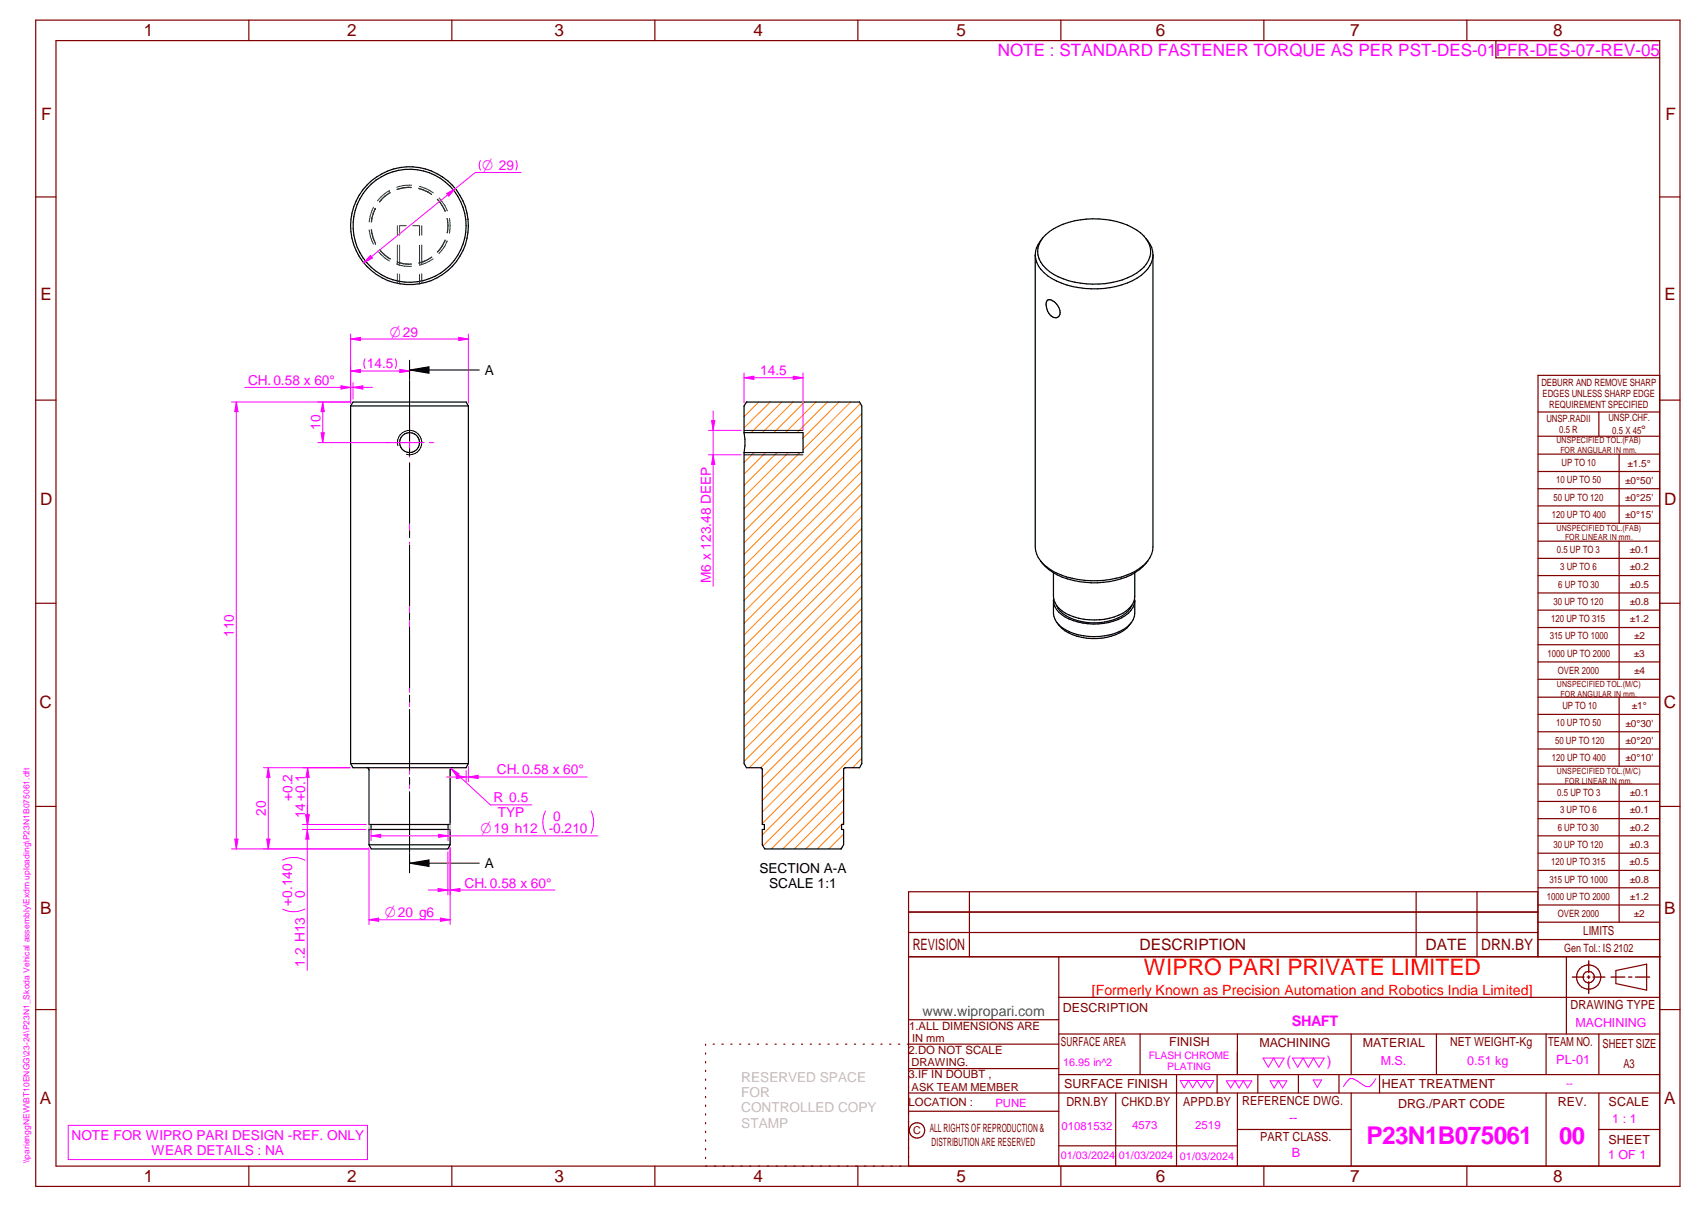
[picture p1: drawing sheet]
<svg xmlns="http://www.w3.org/2000/svg" width="420mm" height="297mm" viewBox="0 0 420 297" stroke-linecap="round" stroke-linejoin="round" font-family="sans-serif">
<g fill="none" stroke="#800000" stroke-width=".3">
<path d="M8.8 5h405v287h-405zM13.8 10h395v277h-395zM61.3 5v5M111.3 5v5M161.3 5v5M211.3 5v5M261.3 5v5M311.3 5v5M361.3 5v5M368.4 10v4.2h40.4M8.8 48.5h5M408.8 48.5h5"/>
<path d="M8.8 98.5h5M408.8 92.4h-30v143.1M408.8 98.5h5M378.8 101.4h30M378.8 107.4h30M378.8 111.8h30M378.8 116h30M393.8 101.4v6M398.8 111.8v17M378.8 120.3h30M378.8 124.5h30M378.8 128.8h30"/>
<path d="M378.8 133.2h30M378.8 137.4h30M398.8 133.2v34M8.8 148.5h5M378.8 141.6h30M378.8 145.9h30M378.8 150.2h30M378.8 154.4h30M378.8 158.7h30M408.8 148.5h5M378.8 162.9h30M378.8 167.2h30"/>
<path d="M378.8 171.6h30M378.8 175.8h30M398.8 171.6v17M8.8 198.5h5M378.8 180.1h30M378.8 184.3h30M378.8 188.6h30M378.8 193h30M378.8 197.2h30M398.8 193v33.9M408.8 198.5h5M238.7 219.5v16"/>
<path d="M348.8 219.5v16M363.8 219.5v16M378.8 201.5h30M378.8 205.7h30M378.8 210h30M378.8 214.2h30M378.8 218.5h30M223.8 235.5h185.2M223.8 229.5h154.9M223.8 224.5h154.9M260.8 235.5v51.5M378.7 235.5v-16h-154.9v67.5"/>
<path d="M378.8 222.7h30M378.8 226.9h30M378.8 231.2h30M385.8 235.5v19M398 238.8l7.5-1.5v6.4l-7.5-1.6zM8.8 248.5h5M173.8 257v.3M173.8 259.1v.3M175.6 257h.3M177.8 257h.3M180 257h.3M182.1 257h.3"/>
<path d="M184.4 257h.2M186.5 257h.3M188.7 257h.3M190.9 257h.3M193 257h.3M195.2 257h.3M197.4 257h.3M199.5 257h.3M201.7 257h.3M203.9 257h.3M206.1 257h.3M208.2 257h.4"/>
<path d="M210.4 257h.3M212.6 257h.3M214.7 257h.4M216.9 257h.3M219.1 257h.3M221.3 257h.3M223.8 251h37M260.8 257h-37.3M260.8 245.4h148M260.8 254.5h148M280.8 254.5v10M304.7 254.5v10"/>
<path d="M332.8 254.5v10M353.8 254.5v10M380.8 254.5v10M393.8 254.5v10M408.8 248.5h5M173.8 261.2v.4M173.8 263.4v.3M173.8 265.6v.3M173.8 267.7v.3M173.8 269.8v.3M173.8 271.9v.4M173.8 274.1v.3"/>
<path d="M173.8 276.3v.3M173.8 278.4v.3M223.8 269h185M223.8 263h37M223.8 273.5h37M260.8 264.5h148M274.8 269v18M289.8 264.5v22.5M299.8 264.5v4.5M304.7 278h28.1M304.7 269v18M309.8 264.5v4.5"/>
<path d="M319.8 264.5v4.5M329.8 264.5v4.5M332.8 269v18M339.8 264.5v4.5M380.8 269v18M393.8 269v18M393.8 278h15M61.3 287v5M111.3 287v5M161.3 287v5M173.8 280.5v.3M173.8 282.7v.3"/>
<path d="M173.8 284.8v.3M211.3 287v5M260.8 282h43.9M261.3 287v5M311.3 287v5M361.3 287v5"/>
<circle cx="391.3" cy="240.5" r="2.99"/>
<circle cx="391.3" cy="240.5" r="1.41"/>
<circle cx="225.9" cy="278.2" r="1.89"/>
</g>
<path d="M391.3 236.5v2.9M387.3 240.5h2.8M390.9 240.5h.7M391.3 240.1v.7M391.3 241.6v2.9M392.3 240.5h3M396.8 240.5h3.4M401.1 240.5h.8M402.8 240.5h3.5" fill="none" stroke="#800000" stroke-width=".34"/>
<path d="M84 95l2.3 .3-2.3 .5zM86.3 94.1v5.1M86.9 94.1v4.1M16.8 276.9h73.7v8.5h-73.7zM290.6 265.9h8.3l-1 1.8-1-1.8-1 1.8-1.1-1.8-1.1 1.8-1-1.8-1 1.8zM302 266h6.3l-1.1 1.8-1-1.8-1 1.8-1-1.8-1.1 1.8zM312.8 266h4.1l-1 1.8-1-1.8-1.1 1.8zM323.4 265.8h2.1l-1.1 1.8zM338.9 265.4l-1.1 1.6a1.22 1.22 0 0 1-1.7 .2l-1.9-1.2a1.6 1.6 0 0 0-2.8 .6l-.5 .8" fill="none" stroke="#f0f" stroke-width=".25"/>
<g fill="none" stroke="#000" stroke-width=".3">
<path d="M256.7 58.6a5.5 5.5 0 0 0 .4 8.5 19.4 19.4 0 0 0 14.8 3.9 16.3 16.3 0 0 0 10.7-4.8 5.7 5.7 0 0 0 1.4-3.5M257.6 57.7a18.8 18.8 0 0 1 14.5-3.7 15.6 15.6 0 0 1 9.6 4.1 5.3 5.3 0 0 1-.8 8.4 19.6 19.6 0 0 1-14.8 3.2 14.6 14.6 0 0 1-9.2-4.4 5.2 5.2 0 0 1 .7-7.6zM282.2 58.6a6.5 6.5 0 0 1 1.8 4.1M255 62.7v71.9a7 7 0 0 0 3.9 5.7 22.6 22.6 0 0 0 21.1 0 7.1 7.1 0 0 0 4-5.7v-71.9M258.1 73.8a2.95 2.95 0 0 1 3 2.7 1.27 1.27 0 0 1-.6 1.6 1.27 1.27 0 0 1-1.6-.3 3.5 3.5 0 0 1-1-3.8zM86.3 99.9v88M86.3 99.9h29M86.3 99.9l.6-1h27.9l.5 1M115.3 99.9v88M256.2 138a14.4 14.4 0 0 0 11 5.3 19.7 19.7 0 0 0 13.5-3.1l2-2.2M259.4 147.8v3.1a4.9 4.9 0 0 0 3 4.1 15.3 15.3 0 0 0 15-.6 4.7 4.7 0 0 0 2.1-3.5v-3.1M259.4 141v5.8a6.7 6.7 0 0 0 5.2 5.7 14.4 14.4 0 0 0 12.6-1.5l.7-.6 .9-1.4"/>
<path d="M259.5 147.3l-.1 .5M260.2 149a11.4 11.4 0 0 0 9.3 3.6 12.4 12.4 0 0 0 8.6-2.9l.6-.7M260.3 153.2a10.1 10.1 0 0 0 8.5 3.9 12.7 12.7 0 0 0 8.7-2.5l1.1-1.4M279.4 147.3a5.4 5.4 0 0 1-4.1 5.2 15.3 15.3 0 0 1-13.8-1.2 4.6 4.6 0 0 1-2.1-3.5M279.5 141v5.8l-.1 .8-.7 1.4M86.3 187.9h29M86.3 187.9l.6 1h27.9l.5-1M111.4 188.9l-.3 .1-.2 .4v13.5h-20v-13.5l-.3-.4-.2-.1M90.9 207.9l.5 1h18.9l.6-1M90.9 207.9h20M91.4 202.9v1.2M110.4 202.9v1.2"/>
<path d="M110.9 207.9v-3.8h-20v3.8"/>
<circle cx="100.9" cy="55.6" r="14.5"/>
<circle cx="100.9" cy="55.6" r="13.9"/>
<circle cx="100.9" cy="108.9" r="2.45"/>
</g>
<path d="M98 109.7a2.99 2.99 0 0 1 2.6-3.8 2.99 2.99 0 0 1 3.2 3.3 2.99 2.99 0 0 1-3.7 2.6" fill="none" stroke="#000" stroke-width=".25"/>
<path d="M90.9 202.1v.6M90.9 202.9v.1M90.9 203.2v.1M90.9 203.5v.6M110.9 202.7v.5M110.9 203.4v.1M110.9 203.6v.1M110.9 203.9v.5" fill="none" stroke="#949494" stroke-width=".25"/>
<g fill="none" stroke="#008000" stroke-width=".25">
<path d="M90.9 56.6l.3 1.6 .8 1.9M91.4 56.5l.5 2.2 .5 1.1-.8-2.4-.1-.9M92 51l-.8 2-.3 1.6M92.4 51.3l-.5 1.2-.5 2.2M92.4 51.3l-.4 1.2-.5 2.2M92.4 51.3h.1M92.4 59.9h.1M92.5 59.9h.1M94.7 48.3l-1.3 1.4M94.8 48.3l-1.3 1.4M95.9 46.9h.1M95.9 46.9l-1.1 .7-1.8 1.8"/>
<path d="M96.1 47.4l-1.4 .9M96.1 47.5l-1.3 .8M97.9 55.5v2.4M100 55.5h-1.6v2.4M101.3 46.2l-2 .1-1.5 .4M101.3 46.1a7.8 7.8 0 0 0-3.5 .5M101.4 45.6a8.5 8.5 0 0 0-3.7 .5M101.7 55.5h1.6v2.5M103.1 46.4l2.3 .9 .9 .6M103.1 46.3l1.2 .4 2 1.1M103.3 45.9a9 9 0 0 1 3.4 1.6M103.9 55.5v2.4"/>
<path d="M107.7 49.1l.6 .6M107.7 49l.6 .7M108.2 48.7a7.8 7.8 0 0 1 1.9 3.2M108.3 49.7l1.3 2.3M108.3 49.7l1.4 2.3M109.6 59.1l-.6 1.3-1.3 1.6M109.7 59.1l-.7 1.3-1.2 1.7M110.1 53.8l.2 1.7M110.1 59.3a7.7 7.7 0 0 1-2 3.1M110.2 53.8l.2 1.7M110.3 56.8l-.1 .5M110.4 55.5l-.3 1.8"/>
<path d="M110.7 53.8l.2 1.7-.2 1.9M93 61.8l1.8 1.7 1.1 .7M93.5 61.5a7.7 7.7 0 0 0 2.6 2.3M93.5 61.4a8.5 8.5 0 0 0 2.7 2.3M97.7 65a7.9 7.9 0 0 0 3.6 .5M97.8 64.5a8.5 8.5 0 0 0 3.5 .4M97.8 64.5a7.6 7.6 0 0 0 3.5 .5M97.9 60.3v4.7M97.9 67.4v2.4M98.4 60.3v4.7M98.4 67.5v2.3M103.3 60.4v4.7"/>
<path d="M103.3 67.5v2.3M103.9 60.3v4.7M103.9 67.4v2.4M106.3 63.2l-.9 .6-2.3 .9M106.4 63.3l-2.1 1.1-1.1 .4M106.7 63.7a8.9 8.9 0 0 1-3.4 1.5"/>
</g>
<path d="M84 95l2.3 .3-2.3 .5z" fill="#f0f"/>
<path d="M86.9 95.3l2.5-.3v.8z" fill="none" stroke="#f0f" stroke-width=".25"/>
<path d="M86.9 95.3l2.5-.3v.8z" fill="#f0f"/>
<path d="M60.3 95.3h31.4M86.3 83.4l2.5-.4v.8zM86.3 82.2v17M115.3 82.2v17" fill="none" stroke="#f0f" stroke-width=".25"/>
<path d="M86.3 83.4l2.5-.4v.8z" fill="#f0f"/>
<path d="M113 83l2.3 .4-2.3 .4z" fill="none" stroke="#f0f" stroke-width=".25"/>
<path d="M113 83l2.3 .4-2.3 .4z" fill="#f0f"/>
<path d="M118.3 39.5a2.52 2.52 0 0 0 0 2.4M127.1 39.5a2.52 2.52 0 0 1 0 2.4M128.3 42.5h-11.3l-27.4 22.2M91.2 62.9l.5 .6-2.1 1.2zM86.3 83.4h29" fill="none" stroke="#f0f" stroke-width=".25"/>
<path d="M91.2 62.9l.5 .6-2.1 1.2z" fill="#f0f"/>
<path d="M110 47.6l2.1-1.2-1.6 1.9z" fill="none" stroke="#f0f" stroke-width=".25"/>
<path d="M110 47.6l2.1-1.2-1.6 1.9z" fill="#f0f"/>
<path d="M57 98.9h29.2M58.2 98.9l.4 2.4h-.8zM57 208.9h33.7" fill="none" stroke="#f0f" stroke-width=".25"/>
<path d="M58.2 98.9l.4 2.4h-.8z" fill="#f0f"/>
<path d="M57.8 206.5h.8l-.4 2.4z" fill="none" stroke="#f0f" stroke-width=".25"/>
<path d="M57.8 206.5h.8l-.4 2.4z" fill="#f0f"/>
<path d="M58.2 98.9v110M78.3 98.9h7.9M79.5 98.9l.4 2.4h-.8zM78.3 108.9h21.8" fill="none" stroke="#f0f" stroke-width=".25"/>
<path d="M79.5 98.9l.4 2.4h-.8z" fill="#f0f"/>
<path d="M79.1 106.5h.8l-.4 2.4z" fill="none" stroke="#f0f" stroke-width=".25"/>
<path d="M79.1 106.5h.8l-.4 2.4z" fill="#f0f"/>
<path d="M79.5 98.9v10M86.3 91.3l2.5-.4v.8zM86.3 90.1v9.1M89.9 88.3a2.52 2.52 0 0 0 0 2.4M97.4 88.3a2.89 2.89 0 0 1 0 2.4M100.9 90.1v18.1" fill="none" stroke="#f0f" stroke-width=".25"/>
<path d="M86.3 91.3l2.5-.4v.8z" fill="#f0f"/>
<path d="M98.5 90.9l2.4 .4-2.4 .4z" fill="none" stroke="#f0f" stroke-width=".25"/>
<path d="M98.5 90.9l2.4 .4-2.4 .4z" fill="#f0f"/>
<path d="M86.3 91.3h14.6M97.3 108.9h7.2M100.9 105.3v7.2" fill="none" stroke="#f0f" stroke-width=".25"/>
<path d="M105.8 108.9h.8M106.8 108.9h.1" fill="none" stroke="#f0f" stroke-width=".25"/>
<path d="M100.9 103.2v.8" fill="none" stroke="#f0f" stroke-width=".25"/>
<path d="M95.1 108.9h.8" fill="none" stroke="#f0f" stroke-width=".25"/>
<g fill="none" stroke="#f0f" stroke-width=".25">
<path d="M100.9 95.4v.9M100.9 98.1v14.1M183.2 91.8v7.4M183.2 93l2.5-.4v.8zM197.8 91.8v13.9M100.9 113.9v1.8M100.9 117.5v14.1M100.9 133.4v1.7M100.9 136.9v14.1M100.9 152.8v1.7M100.9 156.3v14.1M100.9 172.2v1.7"/>
<path d="M100.9 175.7v14.8M100.9 191.6v2.5M100.9 195.8v14M100.9 211.6v.8"/>
</g>
<g fill="none" stroke="#000" stroke-width=".25">
<path d="M100.9 88.6v4.8M100.9 93.7v14.9M100.9 91.1h17.2M100.9 91.1l4.8-.8v1.6zM100.9 110.4v1.7M100.9 113.9v14.9M183.2 111.9h14.6M183.2 105.9h14.6M100.9 130.6v1.7M100.9 134.1v15M100.9 150.9v1.7M100.9 154.3v15"/>
<path d="M100.9 171.1v1.7M100.9 174.6v14.9M100.9 191.3v1.7M100.9 194.8v15M100.9 212.4l4.8-.8v1.6zM100.9 210v4.8M100.9 212.4h17.2"/>
</g>
<path d="M100.9 91.1l4.8-.8v1.6zM100.9 212.4l4.8-.8v1.6z" fill="#000"/>
<g fill="none" stroke="#ff8000" stroke-width=".25">
<path d="M184 98.9l-.4 .5M186.8 98.9l-3.6 3.6M189.7 98.9l-6.5 6.4M192.5 98.9l-7.5 7.6M195.3 98.9l-7.5 7.6M198.2 98.9l-7.6 7.6M201 98.9l-7.5 7.6M203.8 98.9l-7.5 7.6M206.7 98.9l-8.9 8.9M209.5 98.9l-11.7 11.8M211.9 99.3l-28.7 28.7M185.7 111.4l-2.5 2.4"/>
<path d="M188.5 111.4l-5.3 5.3M191.4 111.4l-8.2 8.1M194.2 111.4l-11 10.9M197 111.4l-13.8 13.7M212.2 101.8l-29 29M212.2 104.6l-29 29M212.2 107.4l-29 29M212.2 110.3l-29 29M212.2 113.1l-29 29M212.2 116l-29 28.9M212.2 118.8l-29 29M212.2 121.6l-29 29"/>
<path d="M212.2 124.4l-29 29M212.2 127.3l-29 29M212.2 130.1l-29 29M212.2 132.9l-29 29M212.2 135.7l-29 29M212.2 138.6l-29 29M212.2 141.4l-29 29M212.2 144.2l-29 29M212.2 147.1l-29 29M212.2 149.9l-29 29M212.2 152.7l-29 29M212.2 155.5l-29 29"/>
<path d="M212.2 158.4l-29 29M212.2 164l-24.8 24.9M212.2 166.8l-24.5 24.5M212.2 169.7l-24.5 24.5M212.2 172.5l-24.5 24.5M212.2 175.3l-24.5 24.6M212.2 178.2l-24.5 24.4M212.2 161.2l-27.7 27.7M207.8 199.6l-9.3 9.3M207.8 191.1l-17.8 17.8M207.8 196.8l-12.1 12.1M207.8 194l-15 14.9"/>
<path d="M212.2 183.8l-24.3 24.4M212.2 186.6l-2.2 2.3M212.2 181l-24.5 24.5M207.3 202.9l-6 6M207.5 208.4l-.5 .5M207.8 205.3l-3.7 3.6M207.8 202.5l-.5 .4"/>
</g>
<path d="M183.2 106.5h14.6v4.9h-14.6M183.2 106.5l.3 3.2-.3 1.7M183.2 106.5v-6.6l.6-1h27.9l.5 1v88l-.5 1h-3.4l-.5 .3v13.7h-.5v1.2h.5v3.8l-.6 1h-18.9l-.6-1v-3.8h.5v-1.2h-.5v-13.7l-.4-.3h-3.5l-.6-1v-76.5" fill="none" stroke="#000" stroke-width=".3"/>
<path d="M183.2 93l2.5-.4v.8z" fill="#f0f"/>
<path d="M195.4 92.6l2.4 .4-2.4 .4z" fill="none" stroke="#f0f" stroke-width=".25"/>
<path d="M195.4 92.6l2.4 .4-2.4 .4z" fill="#f0f"/>
<path d="M183.2 93h14.6M174.4 105.9h8.1M174.4 111.9h8.1M175.2 103.5h.9l-.5 2.4z" fill="none" stroke="#f0f" stroke-width=".25"/>
<path d="M175.2 103.5h.9l-.5 2.4z" fill="#f0f"/>
<path d="M175.6 111.9l.5 2.4h-.9z" fill="none" stroke="#f0f" stroke-width=".25"/>
<path d="M175.6 111.9l.5 2.4h-.9z" fill="#f0f"/>
<path d="M175.6 101.1v43.2M74.5 188.9h11.7M75.8 188.9l.3 2.4h-.8zM74.5 202.9h15.7" fill="none" stroke="#f0f" stroke-width=".25"/>
<path d="M75.8 188.9l.3 2.4h-.8z" fill="#f0f"/>
<path d="M75.3 200.5h.8l-.3 2.4z" fill="none" stroke="#f0f" stroke-width=".25"/>
<path d="M75.3 200.5h.8l-.3 2.4z" fill="#f0f"/>
<path d="M75.8 188.9v14M134.4 199.6a6 6 0 0 0 0 5.5M145.6 199.6a6.4 6.4 0 0 1 0 5.5M91.4 204.3v2.6M91.4 205.7l2.4-.4v.8zM110.4 204.3v2.6" fill="none" stroke="#f0f" stroke-width=".25"/>
<path d="M91.4 205.7l2.4-.4v.8z" fill="#f0f"/>
<path d="M108 205.3l2.4 .4-2.4 .4z" fill="none" stroke="#f0f" stroke-width=".25"/>
<path d="M108 205.3l2.4 .4-2.4 .4z" fill="#f0f"/>
<path d="M90.9 208.6v18.9M91.4 205.7h55.8M110.9 208.6v18.9M90.9 226.4l2.3-.5v.8z" fill="none" stroke="#f0f" stroke-width=".25"/>
<path d="M90.9 226.4l2.3-.5v.8z" fill="#f0f"/>
<path d="M108.5 225.9l2.4 .5-2.4 .3z" fill="none" stroke="#f0f" stroke-width=".25"/>
<path d="M108.5 225.9l2.4 .5-2.4 .3z" fill="#f0f"/>
<path d="M111 189.1l9.8 9h10.2M111 189.1l2 1.3-.5 .6zM90.9 226.4h20" fill="none" stroke="#f0f" stroke-width=".25"/>
<path d="M111 189.1l2 1.3-.5 .6z" fill="#f0f"/>
<path d="M74.5 202.9h15.7M74.5 204.1h15.7M75.1 211.7a6.3 6.3 0 0 0-5.5 0M75.3 200.5h.8l-.4 2.4zM75.1 223.7a6.3 6.3 0 0 1-5.5 0" fill="none" stroke="#f0f" stroke-width=".25"/>
<path d="M75.3 200.5h.8l-.4 2.4z" fill="#f0f"/>
<path d="M75.7 204.1l.4 2.4h-.8z" fill="none" stroke="#f0f" stroke-width=".25"/>
<path d="M75.7 204.1l.4 2.4h-.8z" fill="#f0f"/>
<path d="M64.9 188.9h21.3M66.1 188.9l.4 2.4h-.8zM75.7 198.1v40.7M64.9 208.9h25.8" fill="none" stroke="#f0f" stroke-width=".25"/>
<path d="M66.1 188.9l.4 2.4h-.8z" fill="#f0f"/>
<path d="M65.7 206.5h.8l-.4 2.4z" fill="none" stroke="#f0f" stroke-width=".25"/>
<path d="M65.7 206.5h.8l-.4 2.4z" fill="#f0f"/>
<path d="M66.1 188.9v20M114.8 189.7v2.7M115.3 188.6v3.8M115.3 191.2l2.5-.4v.8z" fill="none" stroke="#f0f" stroke-width=".25"/>
<path d="M115.3 191.2l2.5-.4v.8z" fill="#f0f"/>
<path d="M112.4 190.8l2.4 .4-2.4 .4z" fill="none" stroke="#f0f" stroke-width=".25"/>
<path d="M112.4 190.8l2.4 .4-2.4 .4z" fill="#f0f"/>
<path d="M110 191.2h34.6M110.3 209.6v10.6M110.9 208.6v11.6M110.9 219l2.4-.3v.7z" fill="none" stroke="#f0f" stroke-width=".25"/>
<path d="M110.9 219l2.4-.3v.7z" fill="#f0f"/>
<path d="M107.9 218.7l2.4 .3-2.4 .4z" fill="none" stroke="#f0f" stroke-width=".25"/>
<path d="M107.9 218.7l2.4 .3-2.4 .4z" fill="#f0f"/>
<path d="M105.5 219h31.2M311.1 260.4h5.2l-1.4 2.2-1.2-2.2-1.3 2.2zM318.3 260.4h7.8l-1.3 2.2-1.3-2.2-1.3 2.2-1.3-2.2-1.3 2.2z" fill="none" stroke="#f0f" stroke-width=".25"/>
<text font-size="6" fill="#f0f" x="336.6" y="281.6">P23N1B075061</text>
<text font-size="5.9" fill="#f0f" x="384" y="281.6">00</text>
<text font-size="5.6" fill="#f00" x="281.7" y="239.9">WIPRO PARI PRIVATE LIMITED</text>
<g font-size="4.2" fill="#800000">
<text x="35.4" y="9">1</text>
<text x="85.5" y="8.9">2</text>
<text x="136.6" y="9">3</text>
<text x="185.6" y="9">4</text>
<text x="235.6" y="9">5</text>
<text x="284.6" y="8.8">6</text>
<text x="332.6" y="9">7</text>
<text x="382.6" y="9">8</text>
<text x="10.1" y="29.6">F</text>
<text x="410.2" y="29.6">F</text>
<text x="9.9" y="73.9">E</text>
<text x="409.9" y="73.9">E</text>
<text x="9.9" y="124.2">D</text>
<text x="409.9" y="124.2">D</text>
<text x="9.7" y="174.3">C</text>
<text x="409.7" y="174.3">C</text>
<text x="9.9" y="225">B</text>
<text x="409.8" y="225">B</text>
<text x="9.8" y="271.7">A</text>
<text x="409.8" y="271.7">A</text>
<text x="35.4" y="291">1</text>
<text x="85.5" y="290.9">2</text>
<text x="136.6" y="291">3</text>
<text x="185.6" y="291">4</text>
<text x="235.6" y="291">5</text>
<text x="284.6" y="290.8">6</text>
<text x="332.6" y="291">7</text>
<text x="382.6" y="291">8</text>
</g>
<text font-size="4.2" fill="#f0f" x="245.7" y="13.8">NOTE : STANDARD FASTENER TORQUE AS PER PST-DES-01PFR-DES-07-REV-05</text>
<g font-size="3.9" fill="#800000">
<text x="224.8" y="233.8">REVISION</text>
<text x="280.7" y="233.8">DESCRIPTION</text>
<text x="351.1" y="233.8">DATE</text>
<text x="364.8" y="233.8">DRN.BY</text>
</g>
<g font-size="3.7" fill="#f0f">
<text x="118.7" y="41.9">O 29</text>
<text x="96" y="82.8">O29</text>
<text x="118.4" y="205.1">O19 h12</text>
<text x="94.8" y="225.8">O20 g6</text>
</g>
<text font-size="3.6" fill="#f0f" x="318.2" y="252.6">SHAFT</text>
<text font-size="3.5" fill="#f00" x="268.9" y="244.9">[Formerly Known as Precision Automation and Robotics India Limited]</text>
<text font-size="3.5" fill="#00f" x="227.2" y="250">www.wipropari.com</text>
<g font-size="3.5" fill="#f0f">
<text x="316.8" y="262.3">(</text>
<text x="326.8" y="262.3">)</text>
</g>
<g font-size="3.4" fill="#f0f">
<text x="61.1" y="94.7">CH.0.58 x 60°</text>
<text x="90.3" y="90.7">14.5</text>
<text x="187.2" y="92.4">14.5</text>
<text x="78.9" y="105.8" transform="rotate(-90 78.9 105.8)">10</text>
<text x="175" y="143.4" transform="rotate(-90 175 143.4)">M6 x 123.48 DEEP</text>
<text x="57.6" y="156.7" transform="rotate(-90 57.6 156.7)">110</text>
<text x="122.4" y="190.6">CH.0.58 x 60°</text>
<text x="72" y="197.1" transform="rotate(-90 72 197.1)">+0.2</text>
<text x="121.6" y="197.5">R 0.5</text>
<text x="65.5" y="200.8" transform="rotate(-90 65.5 200.8)">20</text>
<text x="75.2" y="201.3" transform="rotate(-90 75.2 201.3)">14+0.1</text>
<text x="122.6" y="201.1">TYP</text>
<text x="136.3" y="202">0</text>
<text x="135.2" y="205.1">-0.210</text>
<text x="75.1" y="221" transform="rotate(-90 75.1 221)">0</text>
<text x="114.4" y="218.4">CH.0.58 x 60°</text>
<text x="72" y="222.9" transform="rotate(-90 72 222.9)">+0.140</text>
<text x="75.1" y="238" transform="rotate(-90 75.1 238)">1.2 H13</text>
<text x="17.6" y="280.5">NOTE FOR WIPRO PARI DESIGN -REF. ONLY</text>
<text x="37.3" y="284.1">WEAR DETAILS : NA</text>
</g>
<g font-size="3.4">
<text x="119.4" y="92.2">A</text>
<text x="119.4" y="213.6">A</text>
<text x="187" y="214.9">SECTION A-A</text>
<text x="189.4" y="218.5">SCALE 1:1</text>
</g>
<g font-size="3.4" fill="#c0c0c0">
<text x="182.6" y="266.2">RESERVED SPACE</text>
<text x="182.6" y="270">FOR</text>
<text x="182.6" y="273.7">CONTROLLED COPY</text>
<text x="182.6" y="277.5">STAMP</text>
</g>
<g font-size="3.1" fill="#800000">
<text x="389.9" y="230.2">LIMITS</text>
<text x="261.8" y="249">DESCRIPTION</text>
<text x="386.8" y="248.4">DRAWING TYPE</text>
<text x="261.3" y="257.5">SURFACE AREA</text>
<text x="287.9" y="257.5">FINISH</text>
<text x="310.2" y="257.6">MACHINING</text>
<text x="335.6" y="257.7">MATERIAL</text>
<text x="357.2" y="257.5">NET WEIGHT-Kg</text>
<text x="381.3" y="257.4">TEAM NO.</text>
<text x="394.7" y="257.9">SHEET SIZE</text>
<text x="399.8" y="262.8">A3</text>
<text x="262.1" y="267.7">SURFACE FINISH</text>
<text x="340.3" y="267.7">HEAT TREATMENT</text>
<text x="262.6" y="272.2">DRN.BY</text>
<text x="276.2" y="272.1">CHKD.BY</text>
<text x="291.4" y="272.2">APPD.BY</text>
<text x="305.9" y="272">REFERENCE DWG.</text>
<text x="344.3" y="272.6">DRG./PART CODE</text>
<text x="383.7" y="272.2">REV.</text>
<text x="396.2" y="272.3">SCALE</text>
<text x="310.3" y="280.8">PART CLASS.</text>
<text x="396.1" y="281.4">SHEET</text>
</g>
<g font-size="3.1" fill="#f0f">
<text x="388" y="252.8">MACHINING</text>
<text x="340.1" y="262.1">M.S.</text>
<text x="361.3" y="262.1">0.51 kg</text>
<text x="383.3" y="262">PL-01</text>
<text x="317.5" y="276.2">--</text>
<text x="397.1" y="276.4">1 : 1</text>
<text x="318.1" y="284.7">B</text>
<text x="396.1" y="285.3">1 OF 1</text>
</g>
<text font-size="3" fill="#800000" x="404.2" y="106.8">°</text>
<g font-size="2.8" fill="#800000">
<text x="385.2" y="234.4">Gen Tol.: IS 2102</text>
<text x="223.9" y="253.4">1.ALL DIMENSIONS ARE</text>
<text x="223.8" y="259.3">2.DO NOT SCALE</text>
<text x="223.8" y="265.4">3.IF IN DOUBT ,</text>
<text x="223.8" y="272.2">LOCATION :</text>
<text x="229" y="278.7">ALL RIGHTS OF REPRODUCTION &amp;</text>
<text x="229.4" y="282.1">DISTRIBUTION ARE RESERVED</text>
</g>
<g font-size="2.8" fill="#f0f">
<text x="245.1" y="272.4">PUNE</text>
<text x="261.4" y="278">01081532</text>
<text x="278.8" y="277.7">4573</text>
<text x="294.4" y="277.9">2519</text>
</g>
<g font-size="2.7" fill="#800000">
<text x="224.7" y="256.4">IN mm</text>
<text x="224.5" y="262.4">DRAWING.</text>
<text x="224.5" y="268.4">ASK TEAM MEMBER</text>
<text x="224.9" y="279.2">C</text>
</g>
<g font-size="2.7" fill="#f0f">
<text x="261.8" y="262.3">16.95 in^2</text>
<text x="261.3" y="285.2">01/03/2024</text>
<text x="275.6" y="285.2">01/03/2024</text>
<text x="290.6" y="285.4">01/03/2024</text>
</g>
<g font-size="2.5" fill="#800000">
<text x="379.6" y="95">DEBURR AND REMOVE SHARP</text>
<text x="379.9" y="97.7">EDGES UNLESS SHARP EDGE</text>
<text x="381.5" y="100.5">REQUIREMENT SPECIFIED</text>
<text x="380.9" y="103.8">UNSP.RADII</text>
<text x="384" y="106.6">0.5 R</text>
<text x="396.1" y="103.6">UNSP.CHF.</text>
<text x="397.1" y="106.8">0.5 X 45</text>
<text x="383.2" y="119">10 UP TO 50</text>
<text x="384.6" y="114.7">UP TO 10</text>
<text x="400.3" y="119">±0°50'</text>
<text x="400.8" y="114.8">±1.5°</text>
<text x="382.6" y="123.2">50 UP TO 120</text>
<text x="400.3" y="123.2">±0°25'</text>
<text x="382.2" y="127.4">120 UP TO 400</text>
<text x="400.3" y="127.4">±0°15'</text>
<text x="383.4" y="136.1">0.5 UP TO 3</text>
<text x="401.4" y="136.1">±0.1</text>
<text x="384.2" y="140.4">3 UP TO 6</text>
<text x="401.4" y="140.3">±0.2</text>
<text x="382.6" y="148.8">30 UP TO 120</text>
<text x="383.8" y="144.6">6 UP TO 30</text>
<text x="401.4" y="148.9">±0.8</text>
<text x="401.4" y="144.7">±0.5</text>
<text x="382" y="153.1">120 UP TO 315</text>
<text x="401.4" y="153.1">±1.2</text>
<text x="381.2" y="161.6">1000 UP TO 2000</text>
<text x="381.7" y="157.4">315 UP TO 1000</text>
<text x="402.4" y="161.6">±3</text>
<text x="402.5" y="157.4">±2</text>
<text x="383.7" y="165.9">OVER 2000</text>
<text x="402.5" y="165.9">±4</text>
<text x="383.2" y="178.8">10 UP TO 50</text>
<text x="384.8" y="174.5">UP TO 10</text>
<text x="400.3" y="178.8">±0°30'</text>
<text x="401.9" y="174.6">±1°</text>
<text x="383" y="183">50 UP TO 120</text>
<text x="400.3" y="183.1">±0°20'</text>
<text x="382.2" y="187.3">120 UP TO 400</text>
<text x="400.3" y="187.3">±0°10'</text>
<text x="383.5" y="195.9">0.5 UP TO 3</text>
<text x="401.4" y="196">±0.1</text>
<text x="384.2" y="200.1">3 UP TO 6</text>
<text x="401.4" y="200.2">±0.1</text>
<text x="382.6" y="208.7">30 UP TO 120</text>
<text x="383.7" y="204.4">6 UP TO 30</text>
<text x="401.4" y="208.7">±0.3</text>
<text x="401.4" y="204.4">±0.2</text>
<text x="382" y="213">120 UP TO 315</text>
<text x="401.4" y="212.9">±0.5</text>
<text x="381" y="221.4">1000 UP TO 2000</text>
<text x="381.6" y="217.2">315 UP TO 1000</text>
<text x="401.4" y="221.4">±1.2</text>
<text x="401.4" y="217.2">±0.8</text>
<text x="383.7" y="225.7">OVER 2000</text>
<text x="402.4" y="225.7">±2</text>
</g>
<g font-size="2.5" fill="#f0f">
<text x="282.9" y="260.7">FLASH CHROME</text>
<text x="287.5" y="263.4">PLATING</text>
<text x="385.7" y="267.5">--</text>
</g>
<g font-size="2.1" fill="#800000">
<text x="383.3" y="109.1">UNSPECIFIED TOL.(FAB)</text>
<text x="384.3" y="111.4">FOR ANGULAR IN mm.</text>
<text x="383.4" y="130.6">UNSPECIFIED TOL.(FAB)</text>
<text x="385.4" y="133">FOR LINEAR IN mm.</text>
<text x="383.4" y="169">UNSPECIFIED TOL.(M/C)</text>
<text x="384.3" y="171.4">FOR ANGULAR IN mm.</text>
<text x="383.4" y="190.5">UNSPECIFIED TOL.(M/C)</text>
<text x="385.4" y="192.8">FOR LINEAR IN mm.</text>
</g>
<text font-size="2.1" fill="#f0f" x="7.2" y="286.3" transform="rotate(-90 7.2 286.3)">\\parienggNEW\BT10ENGG\23-24\P23N1_Skoda Vehical assembly\Exdm uploading\P23N1B075061.dft</text>
</svg>
